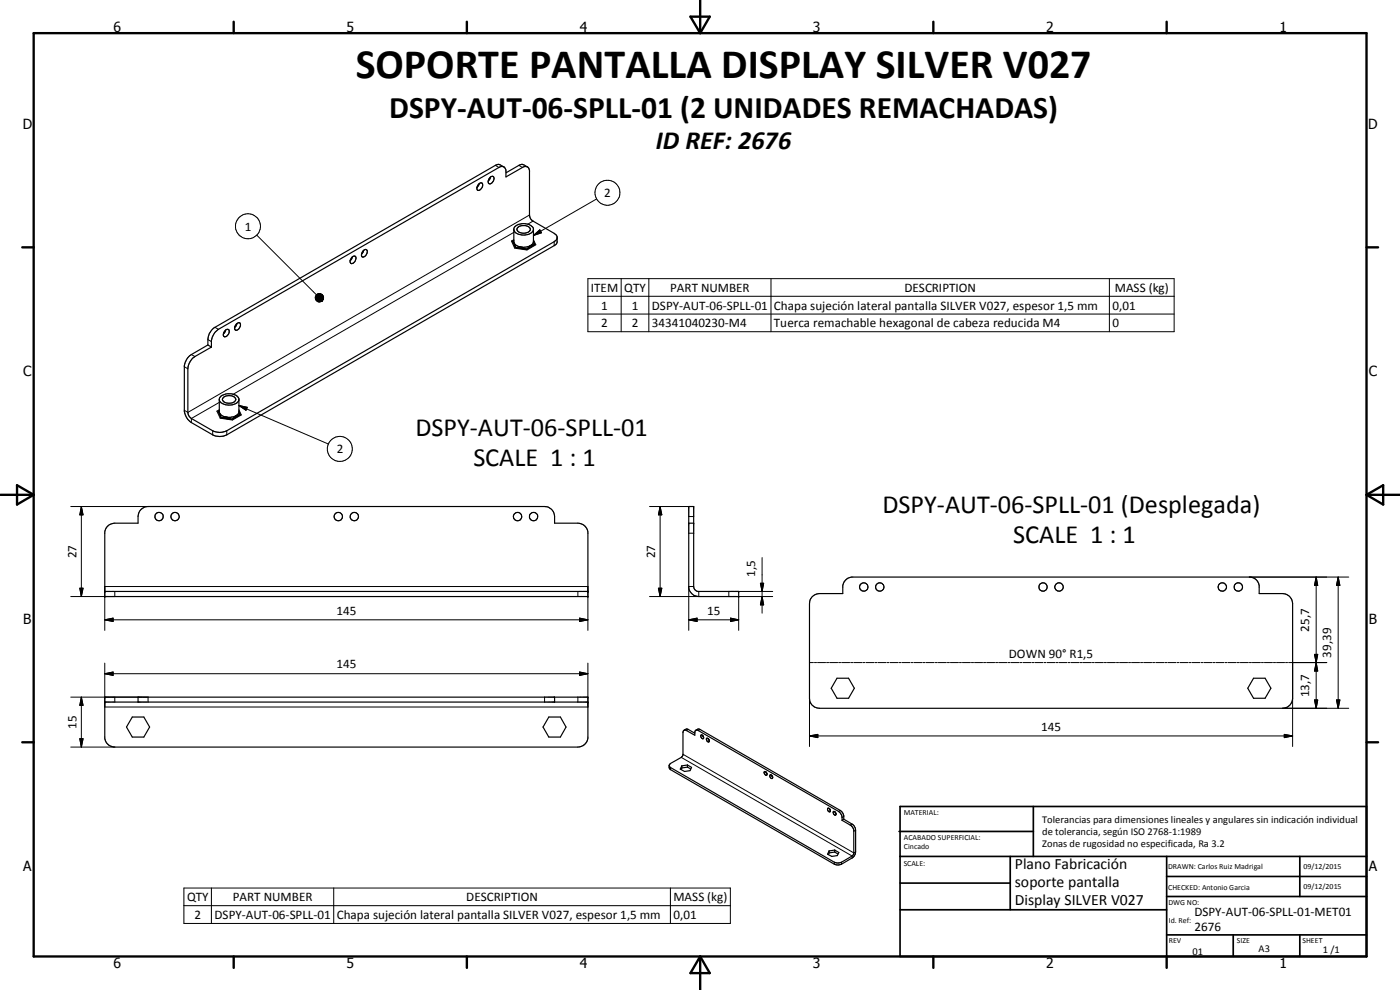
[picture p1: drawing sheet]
<svg xmlns="http://www.w3.org/2000/svg" width="420mm" height="297mm" viewBox="0 0 420 297" stroke-linecap="round" stroke-linejoin="round" font-family="sans-serif">
<g fill="none" stroke="#000" stroke-width=".35">
<path d="M143.5 55.4a.68 .68 0 0 1 .7-.5 .68 .68 0 0 1 .7 .4 1.28 1.28 0 0 1-.4 1.4 1.28 1.28 0 0 1-1.3 .2v-.8zM143.8 55.1l-.6 1.2M147.1 53.2l.8-.3a1.39 1.39 0 0 1 .2 1.4 1.39 1.39 0 0 1-1.3 .9 1.28 1.28 0 0 1 .3-2zM147.2 53.1l-.7 1.2M151.2 50.1l.6 .7v2.3l5.2-3h1.3M151.2 50.1h-1.2l-84.4 48.7a4.7 4.7 0 0 0-2.2 3.4v1.9M151.2 50.1l-1.5-.8-1 .3-84.2 48.6a4.7 4.7 0 0 0-2.1 3.7v1.6M158.3 50.1l.4 .3 .2 .8v13.3l.2 .8 .7 .9 7 4.2 .4 .6v1.7l-.4 .7-98.7 57.1a4.7 4.7 0 0 1-4.3 0l-6.4-3.7a5.1 5.1 0 0 1-2.1-3.4l.1-14a4.7 4.7 0 0 1 2-3l5-2.9M158.3 50.1l-1.8-.8-4.7 2.6M105.5 77.3l.5-.4a.59 .59 0 0 1 .7 .1 .59 .59 0 0 1 .1 .7 1.19 1.19 0 0 1-1.5 1.3l-.2-.7zM105.7 77.1l-.6 1.1M109 75.2a.7 .7 0 0 1 1-.2 .7 .7 0 0 1 .1 1 1.08 1.08 0 0 1-1.5 .9l-.1-.8z"/>
<path d="M109.1 75.1l-.6 1.1M154 72.6l.6 1.5M154 72.6l.2 .1M154.2 72.2l-.4 .2 .9 1.9 3.4 .5 2.4-1.4-.2-.4M154.2 69a3.5 3.5 0 0 0 4.7 1.2l.8-.6 .4-.6M154.2 72.7v-4a3.1 3.1 0 0 1 4-1.5 2.28 2.28 0 0 1 1.9 1.5v3.8l-.2 .7-.9 .6M154.2 72.1l-.2 .5M154.2 72.7l.2 .5M154.4 73.2l.2 .9M154.4 73.2l.7 .5 .9 .3M154.6 74.1l.5 .2M155.1 74.3l2.6 .4"/>
<path d="M155.4 68.3a2.76 2.76 0 0 1 3.2-.3 .92 .92 0 0 1 .6 1 .92 .92 0 0 1-.9 .8 2.12 2.12 0 0 1-3.2-1.1zM156.1 74.1h.3M156.1 74.1l-1 .2M156.4 74.1l1.3 .6M158.3 74.6l-.6 .1M159 73.8l-1.1 .3h-1.5M159 73.8l-.7 .8M160.1 72.3l.2 .9-.1 .4M160.2 73.6l-1.9 1M160.2 73.6l-.6-.1-.6 .3M167.2 71.5l-.9 1-98.2 56.7a4.9 4.9 0 0 1-4.3 0l-6.4-3.6-.9-1.1-.1-.8v-13a4.9 4.9 0 0 1 2.1-3.7l4.9-2.9M67.6 99.1a.62 .62 0 0 1 .7-.3 .62 .62 0 0 1 .5 .4 1.41 1.41 0 0 1-1.6 1.8l-.1-1z"/>
<path d="M67.7 99.1l-.7 1.1M70.9 97.3a.69 .69 0 0 1 .6-.5 .69 .69 0 0 1 .7 .5 1.28 1.28 0 0 1-.4 1.3 1.28 1.28 0 0 1-1.3 .3v-.9zM71.1 97.1l-.7 1.1M62.4 103.5l1 .6M65.8 120a3.5 3.5 0 0 0 4.7 1.2l1-.8 .2-.4M67.1 119.2a2.58 2.58 0 0 1 3.7 .6 2.31 2.31 0 0 1-3.7 .7l-.4-.6zM65.8 123.2l-.4 .2 .9 1.9 3.4 .6 2.4-1.4-.2-.5M65.8 123.7v.1a2.54 2.54 0 0 0 2.2 1.3M65.8 123.7v-4a2.31 2.31 0 0 1 2.3-1.5 2.87 2.87 0 0 1 3.6 1.5v4l-.8 1M65.8 123.1l-.2 .5 .2 .1M65.8 123.7l.4 1.4 .5 .3M66.7 125.4l2.6 .4"/>
<path d="M68 125.1l-1.3 .3M68 125.1l1.3 .7M69.9 125.7l-.6 .1M70.9 124.7l-1 1M70.9 124.7l-1.7 .5-1.2-.1M71.7 123.3l.3 .9-.2 .4M71.8 124.6l-1.9 1.1M71.8 124.6l-.9 .1M32 158.2l.9-.8 1.2-.4h7.3v-2a3 3 0 0 1 3-3h119a3 3 0 0 1 3 3v2h7a3.1 3.1 0 0 1 3 2.6v19.4h-145v-19.4zM206.7 152h1.5v24l.2 .8 1 .7h12.3v1.5h-12a3.1 3.1 0 0 1-3-2.6zM206.7 157h1.5M31.4 177.5h145"/>
<path d="M243.8 179l1-.6 1.1-.3h7v-2.4a3.1 3.1 0 0 1 2.7-2.6h119.7a2.97 2.97 0 0 1 2.6 2.6v2.4h7a3 3 0 0 1 3 3v28.4a3 3 0 0 1-3 3h-139a2.96 2.96 0 0 1-3-3v-28.4l.3-1.1zM31.4 209.2h145v12.3a3.1 3.1 0 0 1-3 2.7h-139a3 3 0 0 1-3-2.7zM31.4 210.7h145M39.7 215.1h3.5l1.7 3-1.7 3h-3.5l-1.7-3zM41.4 209.2v1.5M164.7 215.1h3.5l1.7 3-1.7 3h-3.5l-1.7-3zM166.4 209.2v1.5M205.3 219.1l.7-.4 .4 .1 2.1 1.2M208.8 219.1l-.3 .5v1l-2.7-1.5-.6 .1-.2 .6-.1 6.9-.4 .5-3.3 1.9-.4 .6M208.8 219.1l.7-.4 .6 .2 42.1 24.3 .6 .5a2.6 2.6 0 0 1 .4 2.1M208.8 219.1h.6l42.3 24.4 .8 1 .2 1.6M251.2 203.5h3.5l1.7 3-1.7 3h-3.5l-1.7-3z"/>
<path d="M376.2 203.5h3.5l1.7 3-1.7 3h-3.5l-1.7-3zM200.8 229.7l.4 .6 49.2 28.4 1.1 .3 1-.3 3.2-1.9 .5-.7v-7.2l-.8-1.2-2.7-1.6M200.8 229.7l.1 .8 .3 .4 49.2 28.4 .8 .2 1.3-.2 3.4-2 .7-.9 .2-.8v-6.5l-.2-.8-.7-.9-2.7-1.6M204.6 230.4l-.2 .5M204.6 229.8v.6M206.3 229.5l1.2 .8-.4 .9-1.7 .3-1.2-.7 .4-1M206.3 229.5l-1.7 .3M206.3 230.2l1 .5M206.3 229.5v.7M206.3 230.2l-1.7 .2M210.9 220.6v.2M210.9 220.7l.2 .5"/>
<path d="M210.9 220.7l-.4-.2a.69 .69 0 0 0-.1 .8 .69 .69 0 0 0 .7 .3v-.4M211 220.9l.1 .3M212 221.6a.59 .59 0 0 1 .7 .3 .59 .59 0 0 1-.2 .7l-.3-.3zM212.5 221.6l.4 .6M229.4 231.6a.6 .6 0 0 1 .7 .3 .6 .6 0 0 1-.2 .7l-.5-.6zM229.9 231.6l.3 .6M231.6 232.6l.3 .6M231.6 232.6l-.3-.1a.6 .6 0 0 0-.2 .7 .6 .6 0 0 0 .7 .3l.1-.3M248.8 255.3v.6M248.8 255.9l-.2 .5M248.9 242.6l.3 .6M249 242.7l.2 .5"/>
<path d="M249 242.7l-.5-.2a.67 .67 0 0 0-.1 .7 .67 .67 0 0 0 .7 .3l.1-.3M250.1 243.5a.6 .6 0 0 1 .7 .4 .6 .6 0 0 1-.2 .7l-.5-.5zM250.5 255.1l-1.7 .2M250.5 255.1l1.2 .7-.4 .9-1.7 .3-1.2-.7 .4-1M250.5 255.7l-1.7 .2M250.5 255.1v.6M250.5 255.7l1 .5M250.6 243.6l.3 .5M253.2 245.8l-.5 .3"/>
<circle cx="47.7" cy="155" r="1.25"/>
<circle cx="52.5" cy="155" r="1.24"/>
<circle cx="101.5" cy="155" r="1.25"/>
<circle cx="106.3" cy="155" r="1.26"/>
<circle cx="155.3" cy="155" r="1.24"/>
<circle cx="160.1" cy="155" r="1.25"/>
<circle cx="259.2" cy="176.1" r="1.26"/>
<circle cx="264" cy="176.1" r="1.26"/>
<circle cx="313" cy="176.1" r="1.25"/>
<circle cx="317.8" cy="176.1" r="1.25"/>
<circle cx="366.8" cy="176.1" r="1.25"/>
<circle cx="371.6" cy="176.1" r="1.27"/>
</g>
<g fill="none" stroke="#000" stroke-width=".3">
<path d="M148.7 49.6l1 .6M155.7 49.6l1.1 .6M179.1 59.7l-19 11M77 70.5l17.9 17.9M154.2 69.7l-84.2 48.6M154.2 71.9l-.7 .4 1 2.2 3.6 .5 2.7-1.6-.7-1.5M158.9 64.5l-102.5 59.2-1.1-.6M160 66.3l-1.6 1M160.1 70.7l1.9-1.7 .5 .8zM166.3 72.5v1.2M64.5 98.2l1.1 .6M94.6 89.3l2.1 .9-2.1-.6z"/>
<path d="M94.6 89l2.1 1.2-2.1-.9zM94.6 89.6l2.1 .6-2-.4zM94.7 89.8l2 .4-1.9-.2zM94.7 88.8l2 1.4-2.1-1.2zM94.8 90l1.9 .2-1.7 .1zM94.9 88.6l1.8 1.6-2-1.4zM95 90.3l1.7-.1-1.5 .2zM95.1 88.3l.2-.1 1.4 2zM95.1 88.3l1.6 1.9-1.8-1.6zM95.2 90.4l1.5-.2-1.2 .4zM95.3 88.2l.2-.1 1.2 2.1zM95.5 90.6l1.2-.4z"/>
<path d="M95.5 88.1h.3l.9 2.1zM95.7 90.6l1-.4zM95.8 88.1h.3l.6 2.1zM96 90.6l.7-.4zM96.1 88.1l.2 .1 .4 2zM96.3 90.5l.4-.3zM96.3 88.2l.3 .1 .1 1.9zM96.5 90.4l.2-.2zM96.6 88.3l.2 .2-.1 1.7zM96.8 88.5l-.1 1.7zM96.9 88.7l.2 .2-.4 1.3zM97 89.8l-.3 .4z"/>
<path d="M97.1 88.9l-.4 1.3zM97.1 89.5l-.4 .7zM97.1 89.2l-.4 1zM176.4 83.6h176v15.9h-176zM176.4 88.9h176M176.4 94.2h176M186.4 83.6v15.9M194.7 83.6v15.9M231.4 83.6v15.9M332.9 83.6v15.9M55.3 110l1.1 .7M57.4 106.4l1.1 .6"/>
<path d="M62.4 101.9l1 .6M63.8 129.2v1.3M65.8 120.7l-8.4 4.9v1.2M65.8 122.9l-.7 .5 1 2.1 3.7 .5 2.6-1.5-.7-1.6M68.1 129.2v1.3M71.7 121.7l2.5 .5-.4 .9zM71.7 121.7l26.8 11.5M21.2 152h23.2M24.4 152l.5 2.5h-1zM24.4 152v27M194.9 152h11.8M198.1 152l.5 2.5h-1z"/>
<path d="M198.1 152v27M206.7 155h1.5M206.7 160h1.5M23.9 176.5h1l-.5 2.5zM34.4 177.5v1.5h-13.2M173.4 177.5v1.5M197.6 176.5h1l-.5 2.5zM208.2 176h-1.5v13.1M209.7 177.5v1.5h-14.8M221.7 179v10.1M228.2 175h1l-.5 2.5zM228.7 179l.5 2.5h-1z"/>
<path d="M228.7 167.3v16.7M231.9 177.5h-13.2v1.5h13.2M374.9 173.1h29.9M395 173.1l.5 2.5h-1zM395 173.1v39.4M401.6 173.1l.5 2.5h-1zM401.6 173.1v39.4M31.4 186l2.5-.5v1zM31.4 189.1v-13.1h145v13.1M31.4 199v13.1h145v-13.1M31.4 186h145M173.9 185.5l2.5 .5-2.5 .5z"/>
<path d="M206.7 186l2.5-.5v1zM206.7 186h15M219.2 185.5l2.5 .5-2.5 .5zM244.1 198.8h-1.2v25.2M244.4 198.8h.7M245.4 198.8h2.4M248.1 198.8h.6M249 198.8h2.4M251.7 198.8h.6M252.6 198.8h2.4M255.3 198.8h.6M256.2 198.8h2.4"/>
<path d="M258.9 198.8h.6M259.9 198.8h2.4M262.6 198.8h.6M263.5 198.8h2.4M266.2 198.8h.6M267.1 198.8h2.4M269.8 198.8h.6M270.7 198.8h2.4M273.5 198.8h.6M274.4 198.8h2.4M277.1 198.8h.6M277.9 198.8h2.5"/>
<path d="M280.7 198.8h.6M281.6 198.8h2.4M284.3 198.8h.6M285.2 198.8h2.4M287.9 198.8h.6M288.8 198.8h2.4M291.5 198.8h.7M292.5 198.8h2.4M295.2 198.8h.6M296.1 198.8h2.4M298.8 198.8h.6M299.7 198.8h2.5"/>
<path d="M302.5 198.8h.6M303.3 198.8h2.5M306.1 198.8h.6M307 198.8h2.4M309.7 198.8h.6M310.6 198.8h2.4M313.3 198.8h.6M314.2 198.8h2.4M316.9 198.8h.6M317.8 198.8h2.4M320.6 198.8h.6M321.5 198.8h2.4"/>
<path d="M324.2 198.8h.6M325.1 198.8h2.4M327.8 198.8h.6M328.7 198.8h2.4M331.4 198.8h.7M332.3 198.8h2.5M335.1 198.8h.6M336 198.8h2.4M338.7 198.8h.6M339.6 198.8h2.4M342.3 198.8h.6M343.2 198.8h2.4"/>
<path d="M345.9 198.8h.6M346.9 198.8h2.4M349.6 198.8h.6M350.5 198.8h2.4M353.2 198.8h.6M354.1 198.8h2.4M356.8 198.8h.6M357.7 198.8h2.4M360.5 198.8h.5M361.3 198.8h2.5M364.1 198.8h.5M364.9 198.8h2.5"/>
<path d="M367.7 198.8h.6M368.6 198.8h2.4M371.3 198.8h.6M372.2 198.8h2.4M374.9 198.8h.7M375.8 198.8h2.5M378.6 198.8h.6M379.5 198.8h2.4M382.2 198.8h.6M383.1 198.8h2.4M385.8 198.8h.6M386.7 198.8h11.5"/>
<path d="M387.9 198.8v25.2M394.5 196.3h1l-.5 2.5zM395 198.8l.5 2.5h-1zM21.2 209.2h23.2v1.5M24.4 209.2l.5 2.4h-1zM24.4 209.2v15M31.4 202.1l2.5-.5v1zM31.4 202.1h145M34.4 209.2v1.5M163.4 209.2v1.5M173.4 209.2v1.5M173.9 201.6l2.5 .5-2.5 .5z"/>
<path d="M206.6 218.9l-.6 .3M210.1 218.9l-.5 .3M384.9 212.5h19.9M394.5 210h1l-.5 2.5zM401.1 210h1l-.5 2.5zM21.2 224.2h13.2M23.9 221.7h1l-.5 2.5zM201.2 230.3v.6M204.5 227.2l51.2 29.6v.6M205 226.3l51.2 29.6 .6-.3M242.9 220.8l2.5-.5v1zM242.9 220.8h145"/>
<path d="M385.4 220.3l2.5 .5-2.5 .5zM250.4 258.7v.6M252.2 243.2l-.5 .3M252.5 258.7v.6M253.2 245l-.5 .3M255.7 247.3l-.5 .3M256.8 249.1l-.6 .3M55.2 266.4h164v10.7h-164zM55.2 271.7h164M63.4 266.4v10.7M100.1 266.4v10.7M201.2 266.4v10.7"/>
<circle cx="182.3" cy="57.8" r="3.8"/>
<circle cx="74.4" cy="67.9" r="3.7"/>
<circle cx="102" cy="134.7" r="3.7"/>
</g>
<g fill="#000">
<circle cx="31.4" cy="179" r=".18"/>
<circle cx="31.4" cy="177.5" r=".18"/>
<circle cx="176.4" cy="179" r=".18"/>
<circle cx="176.4" cy="177.5" r=".18"/>
<circle cx="221.7" cy="179" r=".18"/>
<circle cx="221.7" cy="177.5" r=".18"/>
<circle cx="31.4" cy="210.7" r=".18"/>
<circle cx="31.4" cy="209.2" r=".18"/>
<circle cx="176.4" cy="210.7" r=".18"/>
<circle cx="176.4" cy="209.2" r=".18"/>
</g>
<g fill="none" stroke="#000" stroke-width=".71">
<path d="M10.1 9.9h400v277.1h-400zM70.1 6.5v3.4M140.1 6.5v3.4M207.2 5h5.8l-2.9 4.9zM210.1 0v9.9M280.1 6.5v3.4M350.1 6.5v3.4M6.7 74.2h3.4M410.1 74.2h3.5M.1 148.5h10M5.1 145.6l5 2.9-5 2.9zM410.1 148.5h10"/>
<path d="M410.1 148.5l5-2.9v5.8zM6.7 222.7h3.4M410.1 222.7h3.5M70.1 287v3.4M140.1 287v3.4M210.1 287v10M210.1 287l2.9 5h-5.8zM280.1 287v3.4M350.1 287v3.4"/>
</g>
<g fill="none" stroke="#000" stroke-width=".51">
<path d="M269.8 249.5h40.3M270.1 242h140v45h-140zM270.1 257h140M303.2 257v16M310.1 242v15M350.1 257v30M390.1 257v12M270.1 265h33.1M270.1 273h80M350.1 269h60M350.1 263h60M350.1 280.5h60"/>
<path d="M370.1 280.5v6.5M390.1 280.5v6.5"/>
</g>
<g fill="#000">
<path d="M160.1 70.7l1.9-1.7 .5 .8zM97 89.8l-.3 .4zM97.1 89.5l-.4 .7zM97.1 89.2l-.4 1zM97.1 88.9l-.4 1.3zM96.9 88.7l.2 .2-.4 1.3zM96.8 88.5l-.1 1.7zM96.6 88.3l.2 .2-.1 1.7zM96.1 88.1l.2 .1 .4 2zM95.8 88.1h.3l.6 2.1zM95.5 88.1h.3l.9 2.1zM95.3 88.2l.2-.1 1.2 2.1z"/>
<path d="M95.1 88.3l.2-.1 1.4 2zM95.1 88.3l1.6 1.9-1.8-1.6zM94.9 88.6l1.8 1.6-2-1.4zM94.7 88.8l2 1.4-2.1-1.2zM94.6 89l2.1 1.2-2.1-.9zM94.6 89.3l2.1 .9-2.1-.6zM94.6 89.6l2.1 .6-2-.4zM94.8 90l1.9 .2-1.7 .1zM95 90.3l1.7-.1-1.5 .2zM95.2 90.4l1.5-.2-1.2 .4zM95.5 90.6l1.2-.4zM95.7 90.6l1-.4z"/>
<path d="M96 90.6l.7-.4zM96.3 90.5l.4-.3zM96.5 90.4l.2-.2zM71.7 121.7l2.5 .5-.4 .9zM24.4 152l.5 2.5h-1zM198.1 152l.5 2.5h-1zM23.9 176.5h1l-.5 2.5zM197.6 176.5h1l-.5 2.5zM228.2 175h1l-.5 2.5zM395 173.1l.5 2.5h-1zM401.6 173.1l.5 2.5h-1zM31.4 186l2.5-.5v1z"/>
<path d="M173.9 185.5l2.5 .5-2.5 .5zM206.7 186l2.5-.5v1zM219.2 185.5l2.5 .5-2.5 .5zM228.7 179l.5 2.5h-1zM394.5 196.3h1l-.5 2.5zM24.4 209.2l.5 2.4h-1zM31.4 202.1l2.5-.5v1zM173.9 201.6l2.5 .5-2.5 .5zM394.5 210h1l-.5 2.5zM395 198.8l.5 2.5h-1zM401.1 210h1l-.5 2.5zM23.9 221.7h1l-.5 2.5z"/>
<path d="M242.9 220.8l2.5-.5v1zM385.4 220.3l2.5 .5-2.5 .5z"/>
</g>
<path d="M94.7 90h2M96.5 88.2v2" fill="none" stroke="#000" stroke-width=".38"/>
<text font-size="12.6" x="106.8" y="23.5">SOPORTE PANTALLA DISPLAY SILVER V027</text>
<text font-size="9.4" x="116.8" y="35.3">DSPY-AUT-06-SPLL-01 (2 UNIDADES REMACHADAS)</text>
<g font-size="7.9">
<text x="196.8" y="44.8">ID REF: 2676</text>
<text x="124.7" y="130.9">DSPY-AUT-06-SPLL-01</text>
<text x="142.1" y="139.9">SCALE 1 : 1</text>
<text x="264.9" y="153.9">DSPY-AUT-06-SPLL-01 (Desplegada)</text>
<text x="304.1" y="162.9">SCALE 1 : 1</text>
</g>
<g font-size="4.7">
<text x="304.6" y="260.8">Plano Fabricación</text>
<text x="304.6" y="266.2">soporte pantalla</text>
<text x="304.6" y="271.6">Display SILVER V027</text>
</g>
<g font-size="4.2">
<text x="34" y="9.6">6</text>
<text x="104" y="9.6">5</text>
<text x="174" y="9.6">4</text>
<text x="244" y="9.6">3</text>
<text x="314" y="9.6">2</text>
<text x="384" y="9.6">1</text>
<text x="6.8" y="38.7">D</text>
<text x="410.6" y="38.7">D</text>
<text x="7" y="112.9">C</text>
<text x="410.8" y="112.9">C</text>
<text x="7" y="187.1">B</text>
<text x="410.8" y="187.1">B</text>
<text x="7" y="261.4">A</text>
<text x="410.8" y="261.4">A</text>
<text x="34" y="290.4">6</text>
<text x="104" y="290.4">5</text>
<text x="174" y="290.4">4</text>
<text x="244" y="290.4">3</text>
<text x="314" y="290.4">2</text>
<text x="384" y="290.4">1</text>
</g>
<g font-size="3.9">
<text x="181.3" y="59.1">2</text>
<text x="73.4" y="69.2">1</text>
<text x="177.4" y="87.5">ITEM</text>
<text x="187.4" y="87.5">QTY</text>
<text x="201.1" y="87.5">PART NUMBER</text>
<text x="271.4" y="87.5">DESCRIPTION</text>
<text x="334.6" y="87.7">MASS (kg)</text>
<text x="180.5" y="92.9">1</text>
<text x="189.6" y="92.9">1</text>
<text x="195.7" y="92.9">DSPY-AUT-06-SPLL-01</text>
<text x="232.3" y="92.9">Chapa sujeción lateral pantalla SILVER V027, espesor 1,5 mm</text>
<text x="333.9" y="92.9">0,01</text>
<text x="180.5" y="98.2">2</text>
<text x="189.6" y="98.2">2</text>
<text x="195.7" y="98.2">34341040230-M4</text>
<text x="232.3" y="98.3">Tuerca remachable hexagonal de cabeza reducida M4</text>
<text x="333.9" y="98.2">0</text>
<text x="101" y="136">2</text>
<text x="22.9" y="167.5" transform="rotate(-90 22.9 167.5)">27</text>
<text x="196.6" y="167.5" transform="rotate(-90 196.6 167.5)">27</text>
<text x="226.6" y="173.1" transform="rotate(-90 226.6 173.1)">1,5</text>
<text x="101" y="184.4">145</text>
<text x="212.2" y="184.4">15</text>
<text x="392.9" y="189.5" transform="rotate(-90 392.9 189.5)">25,7</text>
<text x="302.8" y="197.5">DOWN 90° R1,5</text>
<text x="399.5" y="197.3" transform="rotate(-90 399.5 197.3)">39,39</text>
<text x="101" y="200.6">145</text>
<text x="392.9" y="209.2" transform="rotate(-90 392.9 209.2)">13,7</text>
<text x="22.9" y="218.7" transform="rotate(-90 22.9 218.7)">15</text>
<text x="312.5" y="219.2">145</text>
<text x="56.1" y="270.4">QTY</text>
<text x="58.4" y="275.7">2</text>
<text x="64.4" y="275.7">DSPY-AUT-06-SPLL-01</text>
<text x="69.9" y="270.3">PART NUMBER</text>
<text x="101.1" y="275.8">Chapa sujeción lateral pantalla SILVER V027, espesor 1,5 mm</text>
<text x="139.9" y="270.4">DESCRIPTION</text>
<text x="202.1" y="270.5">MASS (kg)</text>
<text x="202.1" y="275.7">0,01</text>
<text x="358.5" y="275">DSPY-AUT-06-SPLL-01-MET01</text>
<text x="358.5" y="279.4">2676</text>
</g>
<g font-size="3.1">
<text x="312.7" y="246.8">Tolerancias para dimensiones lineales y angulares sin indicación individual</text>
<text x="312.7" y="250.4">de tolerancia, según ISO 2768-1:1989</text>
<text x="312.7" y="254">Zonas de rugosidad no especificada, Ra 3.2</text>
<text x="357.9" y="286.4">01</text>
<text x="377.7" y="285.6">A3</text>
<text x="397" y="285.9">1 /1</text>
</g>
<g font-size="2.4">
<text x="271.2" y="244.4">MATERIAL:</text>
<text x="271.3" y="252">ACABADO SUPERFICIAL:</text>
<text x="271.3" y="254.6">Cincado</text>
<text x="271.2" y="259.7">SCALE:</text>
<text x="350.6" y="260.8">DRAWN: Carlos Ruiz Madrigal</text>
<text x="391.2" y="260.6">09/12/2015</text>
<text x="350.6" y="267">CHECKED: Antonio Garcia</text>
<text x="391.2" y="266.7">09/12/2015</text>
<text x="350.6" y="271.4">DWG NO:</text>
<text x="350.8" y="276.9">Id. Ref:</text>
<text x="350.8" y="282.8">REV</text>
<text x="371.2" y="282.9">SIZE</text>
<text x="390.9" y="282.9">SHEET</text>
</g>
</svg>
